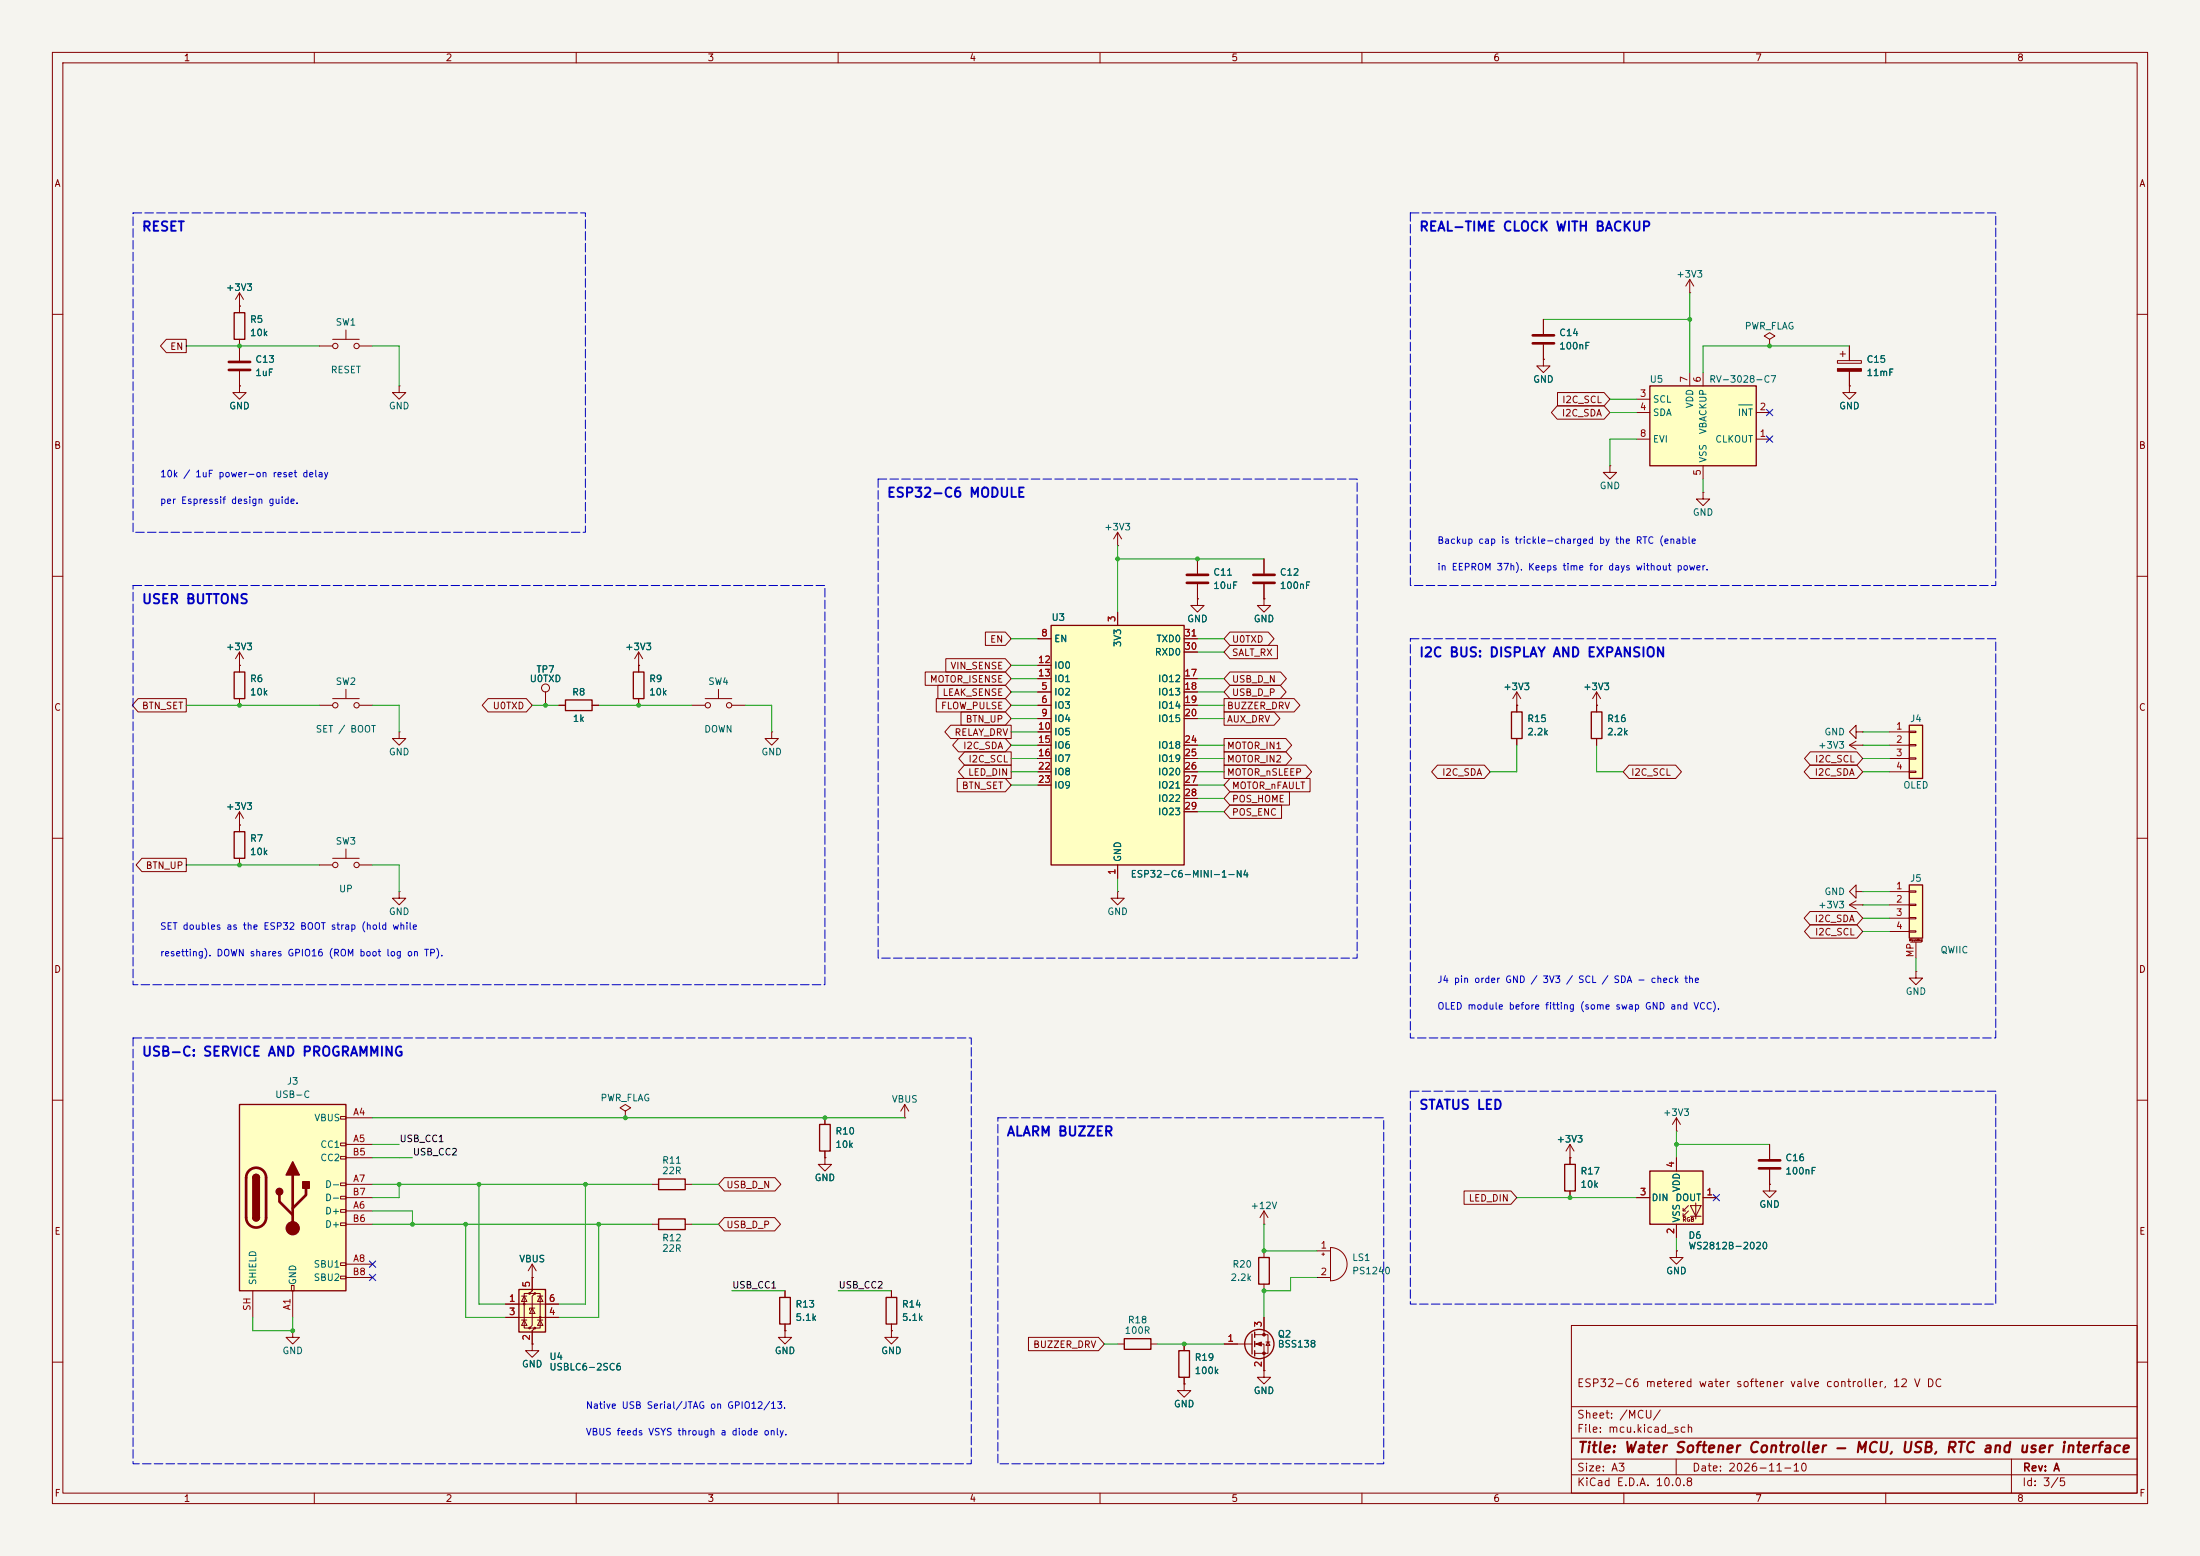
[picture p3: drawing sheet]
<svg xmlns="http://www.w3.org/2000/svg" width="420mm" height="297mm" viewBox="0 0 420 297" stroke-linecap="round" stroke-linejoin="round" font-family="sans-serif">
<path d="M0 0h420v297h-420z" fill="#f5f4ef" stroke="#f5f4ef" stroke-width=".19"/>
<g fill="none" stroke="#840000" stroke-width=".19">
<path d="M10 10h400v277h-400zM12 12h396v273h-396zM60 10v2M110 10v2M160 10v2M210 10v2M260 10v2M310 10v2M360 10v2M10 60h2M408 60h2M10 110h2"/>
<path d="M408 110h2M10 160h2M408 160h2M10 210h2M119.4 212.1l1-.6-1-.7-1 .7 1 .6v1.3M119.4 213.4h.1M408 210h2M300 253h108v32h-108zM10 260h2M300 278.5h108M300 274.5h108M300 268.5h108"/>
<path d="M320 278.5v3M384 278.5v6.5M408 260h2M60 285v2M110 285v2M160 285v2M210 285v2M260 285v2M300 281.5h108M310 285v2M360 285v2"/>
</g>
<path d="M315 73.7h20.3v15.2h-20.3z" fill="#ffffc2"/>
<path d="M315 73.7h20.3v15.2h-20.3zM107.9 133.6h5.1v2h-5.1zM120.9 128.3h2v5.1h-2zM288.5 135.9h2.1v5.1h-2.1zM303.8 135.9h2v5.1h-2zM44.7 158.8h2v5h-2zM156.5 214.6h2v5.1h-2zM125.7 232.7h5.1v2h-5.1zM298.7 222.2h2v5.1h-2zM240.3 240h2v5.1h-2z" fill="none" stroke="#840000" stroke-width=".25"/>
<g fill="none" stroke="#840000" stroke-width=".19">
<path d="M322.6 55.9h.1M322.6 53.3v2.6M322.6 53.3l-.8 1.3M322.6 53.3l.7 1.3M294.6 68.6v1.3h1.3l-1.3 1.2-1.2-1.2h1.2M294.6 68.6h.1M294.6 61v2.8M294.6 65.8v2.8M312.4 78.7h2.6M312.4 76.2h2.6M322.6 71.1v2.6M325.1 71.1v2.6"/>
<path d="M335.3 78.7h2.5M337.8 64.8l1-.7-1-.6-1 .6 1 .7v1.2M337.8 66h.1M350.8 68.8h4.5v.5h-4.5zM351.3 67.6h1M351.8 67.1v1M353.1 73.7v1.2h1.2l-1.2 1.3-1.3-1.3h1.3M353.1 73.7h.1M353.1 66v2.8M353.1 70.9v2.8M312.4 83.8h2.6M325.1 94v1.3h1.3l-1.3 1.2-1.3-1.2h1.3"/>
<path d="M325.1 94h.1M325.1 88.9v2.5M335.3 83.8h2.5M61 134.6h2.5M63.5 133.4h5.1M66 131.6v1.8M68.6 134.6h2.5M76.2 139.7v1.3h1.3l-1.3 1.2-1.3-1.2h1.3M76.2 139.7h.1M106.7 134.6h1.2M113 134.6h1.3M121.9 127h.1"/>
<path d="M121.9 124.5l-.7 1.2M121.9 124.5l.8 1.2M121.9 124.5v3.8M121.9 133.4v1.2M132.1 134.6h2.5M134.6 133.4h5.1M137.2 131.6v1.8M139.7 134.6h2.5M147.3 139.7v1.3h1.3l-1.3 1.2-1.3-1.2h1.3M147.3 139.7h.1M289.6 134.6h.1M289.6 132.1v3.8"/>
<path d="M289.6 132.1l-.8 1.3M289.6 132.1l.7 1.3M304.8 134.6h.1M304.8 132.1v3.8M304.8 132.1l-.8 1.3M304.8 132.1l.8 1.3M354.3 139.7v-1.3l-1.2 1.3 1.2 1.3v-1.3h1.3M355.6 139.7h.1M45.7 157.5h.1M45.7 154.9l-.7 1.3M45.7 154.9l.8 1.3M45.7 154.9v3.9"/>
<path d="M289.6 141v1.2M304.8 141v1.2M353.1 142.2l1.2 .8M353.1 142.2h2.5M354.3 141.5l-1.2 .7M355.6 142.2h.1M45.7 163.8v1.3M61 165.1h2.5M63.5 163.8h5.1M66 162.1v1.7M68.6 165.1h2.5M76.2 170.2v1.3h1.3l-1.3 1.2-1.3-1.2h1.3"/>
<path d="M76.2 170.2h.1M353.1 172.7l1.2 .8M353.1 172.7h2.5M354.3 170.2v-1.3l-1.2 1.3 1.2 1.3v-1.3h1.3M354.3 172l-1.2 .7M355.6 172.7h.1M355.6 170.2h.1M157.5 213.4v1.2M157.5 219.7v1.3M299.7 218.4l-.7 1.3M299.7 218.4l.8 1.3M299.7 218.4v3.8"/>
<path d="M320 215.9h.1M320 213.4l-.7 1.2M320 213.4l.8 1.2M320 213.4v2.5M124.5 233.7h1.2M130.8 233.7h1.3M157.5 221v1.2h1.2l-1.2 1.3-1.3-1.3h1.3M157.5 221h.1M241.3 233.7h.1M241.3 231.1v2.6M241.3 238.8v1.2M241.3 231.1l-.8 1.3"/>
<path d="M241.3 231.1l.8 1.3M251.5 238.8h2.5M252.3 239.4h.6M252.6 239.1v.5M254 238.1a3.2 3.2 0 0 1 3.2 3.2 3.2 3.2 0 0 1-3.2 3.2zM299.7 221h.1M299.7 227.3v1.3M320 238.8v1.2h1.3l-1.3 1.3-1.2-1.3h1.2M320 238.8h.1M149.9 254v1.3h1.2l-1.2 1.2-1.3-1.2h1.3M149.9 254h.1M241.3 245.1v1.3"/>
<path d="M251.5 243.8h2.5"/>
<circle cx="64" cy="134.6" r=".51"/>
<circle cx="68.1" cy="134.6" r=".51"/>
<circle cx="135.1" cy="134.6" r=".51"/>
<circle cx="139.2" cy="134.6" r=".51"/>
<circle cx="64" cy="165.1" r=".51"/>
<circle cx="68.1" cy="165.1" r=".51"/>
</g>
<path d="M331.9 77.3h2.6" fill="none" stroke="#006464" stroke-width=".19"/>
<path d="M350.8 70.4h4.5v.5h-4.5z" fill="#840000" stroke="#840000" stroke-width=".19"/>
<path d="M292.6 64h4.1M292.6 65.5h4.1" fill="none" stroke="#840000" stroke-width=".51"/>
<path d="M364.5 168.9h2.5v10.2h-2.5z" fill="#ffffc2"/>
<path d="M364.5 168.9h2.5v10.2h-2.5z" fill="none" stroke="#840000" stroke-width=".25"/>
<path d="M360.7 170.2h3.8M360.7 172.7h3.8M360.7 175.3h3.8M360.7 177.8h3.8M364.5 170.1h1.3v.2h-1.3zM364.5 172.6h1.3v.2h-1.3zM364.5 175.1h1.3v.3h-1.3zM364.5 177.7h1.3v.2h-1.3zM364.7 179.8h2.1M365.8 179.8v3.1" fill="none" stroke="#840000" stroke-width=".19"/>
<path d="M364.5 138.4h2.5v10.2h-2.5z" fill="#ffffc2"/>
<path d="M364.5 138.4h2.5v10.2h-2.5zM148.8 247.6h2.1v5.1h-2.1zM169.2 247.6h2v5.1h-2z" fill="none" stroke="#840000" stroke-width=".25"/>
<g fill="none" stroke="#840000" stroke-width=".19">
<path d="M360.7 139.7h3.8M364.5 139.6h1.3v.2h-1.3zM360.7 142.2h3.8M360.7 144.8h3.8M360.7 147.3h3.8M364.5 142.1h1.3v.3h-1.3zM364.5 144.7h1.3v.2h-1.3zM364.5 147.2h1.3v.2h-1.3zM365.8 185.4v1.3h1.2l-1.2 1.3-1.3-1.3h1.3M365.8 185.4h.1M337.8 218.4v2.8M337.8 226.1v1.2h1.3l-1.3 1.3-1.3-1.3h1.3"/>
<path d="M337.8 226.1h.1M337.8 223.3v2.8M149.9 246.4v1.2M149.9 252.7v1.3M170.2 254v1.3h1.2l-1.2 1.2-1.3-1.2h1.3M170.2 254h.1M170.2 246.4v1.2M170.2 252.7v1.3"/>
</g>
<path d="M335.8 221.5h4.1M335.8 223h4.1" fill="none" stroke="#840000" stroke-width=".51"/>
<path d="M315 223.5h10.1v10.2h-10.1z" fill="#ffffc2"/>
<g fill="none" stroke="#840000" stroke-width=".19">
<path d="M312.4 228.6h2.6M320 221v2.5M320 233.7v2.5M321.3 231.1h.5M321.3 232.2h.5M322.3 230.1l-1 1v-.5M322.3 231.1l-1 1.1v-.6M322.7 230.1h2l-1 2.1zM322.7 232.2h2M323.7 229.6v3.1M325.1 228.6h2.6M213.4 256.5h1.2"/>
<path d="M219.7 256.5h1.3M226.1 264.2v1.2h1.2l-1.2 1.3-1.3-1.3h1.3M226.1 264.2h.1"/>
</g>
<path d="M315 223.5h10.1v10.2h-10.1zM214.6 255.5h5.1v2.1h-5.1z" fill="none" stroke="#840000" stroke-width=".25"/>
<path d="M200.7 119.4h25.4v45.7h-25.4z" fill="#ffffc2"/>
<g fill="none" stroke="#840000" stroke-width=".25">
<path d="M44.7 59.7h2v5.1h-2zM200.7 119.4h25.4v45.7h-25.4zM44.7 128.3h2v5.1h-2zM125.7 225h5.1v2.1h-5.1zM225 257.8h2.1v5.1h-2.1zM239 254.6v3.8M239.5 254.3v1M239.5 256v1M239.5 257.8v1"/>
<circle cx="240.4" cy="256.5" r="2.79"/>
</g>
<g fill="none" stroke="#840000" stroke-width=".19">
<path d="M45.7 58.4h.1M45.7 55.9v3.8M45.7 55.9l-.7 1.3M45.7 55.9l.8 1.3M45.7 73.7v1.2h1.3l-1.3 1.3-1.3-1.3h1.3M45.7 73.7h.1M45.7 64.8v4M45.7 70.9v2.8M61 66h2.5M63.5 64.8h5.1M66 63v1.8M68.6 66h2.5"/>
<path d="M76.2 73.7v1.2h1.3l-1.3 1.3-1.3-1.3h1.3M76.2 73.7h.1M307.3 88.9v1.3h1.3l-1.3 1.2-1.2-1.2h1.2M307.3 88.9h.1M213.4 104.1h.1M213.4 101.6v2.5M213.4 116.8v2.6M213.4 101.6l-.8 1.3M213.4 101.6l.7 1.3M228.6 114.3v1.3h1.3l-1.3 1.2-1.3-1.2h1.3M228.6 114.3h.1M228.6 106.7v2.8"/>
<path d="M228.6 111.5v2.8M241.3 114.3v1.3h1.3l-1.3 1.2-1.3-1.2h1.3M241.3 114.3h.1M241.3 106.7v2.8M241.3 111.5v2.8M45.7 127h.1M45.7 124.5v3.8M45.7 133.4v1.2M45.7 124.5l-.7 1.2M45.7 124.5l.8 1.2M104.1 132.1v2.5M198.1 132.1h2.6"/>
<path d="M198.1 134.6h2.6M198.1 121.9h2.6M198.1 137.2h2.6M198.1 139.7h2.6M198.1 127h2.6M198.1 129.5h2.6M226.1 132.1h2.5M226.1 134.6h2.5M226.1 121.9h2.5M226.1 137.2h2.5M226.1 129.5h2.5M226.1 124.5h2.5"/>
<path d="M198.1 142.2h2.6M198.1 144.8h2.6M198.1 147.3h2.6M198.1 149.9h2.6M226.1 142.2h2.5M226.1 144.8h2.5M226.1 147.3h2.5M226.1 149.9h2.5M226.1 152.4h2.5M226.1 154.9h2.5M213.4 170.2v1.3h1.2l-1.2 1.2-1.3-1.2h1.3M213.4 170.2h.1"/>
<path d="M213.4 165.1v2.5M172.7 213.4h.1M172.7 210.8l-.7 1.3M172.7 210.8l.8 1.3M172.7 210.8v2.6M124.5 226.1h1.2M130.8 226.1h1.3M226.1 256.5v1.3M233.7 256.5h5.3M239.5 254.8h2.6v3.5h-2.6M239.5 256.5h1.8v5.1M241.3 251.5v3.3"/>
<path d="M241.7 256.2h.7M242.1 256.2l.3 .6h-.7zM226.1 262.9v1.3M241.3 261.6v1.3h1.3l-1.3 1.3-1.3-1.3h1.3M241.3 261.6h.1"/>
<circle cx="64" cy="66" r=".51"/>
<circle cx="68.1" cy="66" r=".51"/>
<circle cx="104.1" cy="131.3" r=".76"/>
</g>
<path d="M43.7 69.1h4.1M43.7 70.6h4.1M226.6 109.7h4M226.6 111.3h4M239.3 109.7h4M239.3 111.3h4" fill="none" stroke="#840000" stroke-width=".51"/>
<g fill="#840000" stroke="#840000" stroke-width=".19">
<path d="M239.8 256.5l1-.3v.7z"/>
<circle cx="241.3" cy="254.8" r=".25"/>
<circle cx="241.3" cy="258.3" r=".25"/>
</g>
<path d="M45.7 210.8h20.3v35.6h-20.3z" fill="#ffffc2"/>
<g fill="none" stroke="#840000" stroke-width=".19">
<path d="M65 213.1h1v.5h-1zM65 218.2h1v.5h-1zM66 213.4h5.1M66 218.4h5.1M65 220.7h1v.5h-1zM65 225.8h1v.5h-1zM65 228.3h1v.6h-1zM65 230.9h1v.5h-1zM65 233.4h1v.5h-1zM66 231.1h5.1M66 226.1h5.1M66 221h5.1"/>
<path d="M66 233.7h5.1M66 228.6h5.1M48.3 246.4v5.1M55.6 245.4h.5v1h-.5zM55.9 254v1.3h1.2l-1.2 1.2-1.3-1.2h1.3M55.9 254h.1M55.9 246.4v5.1M65 241h1v.6h-1zM65 243.6h1v.5h-1zM66 241.3h5.1M66 243.8h5.1M101.6 256.5v1.3h1.3l-1.3 1.3-1.3-1.3h1.3"/>
<path d="M101.6 256.5h.1M101.6 243.8h.1M101.6 241.3l-.8 1.3M101.6 241.3l.8 1.3M101.6 241.3v2.5"/>
</g>
<path d="M45.7 210.8h20.3v35.6h-20.3zM48.3 224.8a.64 .64 0 0 1 .6-.6 .64 .64 0 0 1 .6 .6M48.3 232.4a.64 .64 0 0 0 .6 .6 .64 .64 0 0 0 .6-.6" fill="none" stroke="#840000" stroke-width=".25"/>
<path d="M47.5 223.5a1.9 1.9 0 0 1 2.1-.5 1.9 1.9 0 0 1 1.2 1.8v7.6a1.91 1.91 0 0 1-1.9 1.9 1.91 1.91 0 0 1-1.9-1.9v-7.8l.2-.6zM53.3 228.1v1.3l2.6 2.5M55.9 224.3v10.1M58.4 226.8v1.3l-2.5 2.5" fill="none" stroke="#840000" stroke-width=".51"/>
<g fill="#840000" stroke="#840000" stroke-width=".25">
<path d="M48.3 224.8h1.2v7.6h-1.2z"/>
<path d="M48.4 224.3a.64 .64 0 0 1 .7-.1 .64 .64 0 0 1 .4 .6h-1.2z"/>
<path d="M48.3 232.4h1.2a.64 .64 0 0 1-.6 .6 .64 .64 0 0 1-.6-.6z"/>
<path d="M55.9 221.7l1.2 2.6h-2.5z"/>
<path d="M57.8 225.6h1.3v1.2h-1.3z"/>
<circle cx="53.3" cy="227.5" r=".63"/>
</g>
<circle cx="55.9" cy="234.4" r="1.27" fill="#840000" stroke="#840000" stroke-width=".19"/>
<path d="M99.1 246.1h5v8.2h-5z" fill="#ffffc2"/>
<g fill="#840000">
<circle cx="100.1" cy="248.9" r=".25"/>
<circle cx="101.1" cy="246.9" r=".25"/>
<circle cx="101.1" cy="253.5" r=".25"/>
<circle cx="102.1" cy="246.9" r=".25"/>
<circle cx="102.1" cy="253.5" r=".25"/>
<circle cx="103.1" cy="251.5" r=".25"/>
</g>
<g fill="none" stroke="#840000" stroke-width=".19">
<path d="M45.7 58.4h.1M45.7 58.4v1.3M31.7 64.8h3.9v2.5h-3.9l-1.1-1.3zM45.7 73.7h.1M45.7 64.8v4M45.7 70.9v2.8M294.6 68.6h.1M294.6 61v2.8M294.6 65.8v2.8M297.3 77.5h8.9l1.1 1.2-1.1 1.3h-8.9l-1.1-1.3zM297.3 74.9h8.9l1.1 1.3-1.1 1.3h-8.9zM353.1 73.7h.1"/>
<path d="M353.1 66v2.8M353.1 70.9v2.8M213.4 116.8v2.6M228.6 114.3h.1M228.6 106.7v2.8M228.6 111.5v2.8M241.3 114.3h.1M241.3 106.7v2.8M241.3 111.5v2.8M26.4 133.3h9.2v2.6h-9.2l-1.1-1.3zM45.7 127h.1M45.7 127v1.3"/>
<path d="M45.7 133.4v1.2M93.2 133.3h7.3l1.1 1.3-1.1 1.3h-7.3l-1.1-1.3zM104.1 132.1v2.5M106.7 134.6h1.2M113 134.6h1.3M121.9 127h.1M121.9 127v1.3M121.9 133.4v1.2M176.6 128.3h15.3l1.1 1.2-1.1 1.3h-15.3zM178.7 133.3h13.2l1.1 1.3-1.1 1.3h-13.2zM179 130.8h12.9l1.1 1.3-1.1 1.3h-12.9zM180.6 125.7h11.3l1.1 1.3-1.1 1.3h-11.3z"/>
<path d="M181.5 138.4h11.5v2.6h-11.5l-1.1-1.3zM183.5 135.9h8.4l1.1 1.3-1.1 1.2h-8.4zM188.1 120.6h3.8l1.1 1.3-1.1 1.3h-3.8zM198.1 134.6h2.6M198.1 132.1h2.6M198.1 121.9h2.6M198.1 137.2h2.6M198.1 139.7h2.6M198.1 127h2.6M198.1 129.5h2.6M226.1 134.6h2.5M226.1 132.1h2.5"/>
<path d="M226.1 121.9h2.5M226.1 137.2h2.5M226.1 129.5h2.5M226.1 124.5h2.5M233.7 135.9h9.5l1.2 1.3-1.2 1.2h-9.5zM233.7 133.3h13.3l1.2 1.3-1.2 1.3h-13.3zM234.8 123.2h9.1v2.5h-9.1l-1.1-1.2zM234.8 130.8h9.6l1.1 1.3-1.1 1.3h-9.6l-1.1-1.3zM234.8 128.3h9.7l1.1 1.2-1.1 1.3h-9.7l-1.1-1.3zM234.8 120.6h7.3l1.1 1.3-1.1 1.3h-7.3l-1.1-1.3zM289.6 134.6h.1M289.6 134.6v1.3"/>
<path d="M304.8 134.6h.1M304.8 134.6v1.3M45.7 157.5h.1M45.7 157.5v1.3M182.7 148.6h9.2l1.1 1.3-1.1 1.2h-9.2zM183 141h8.9l1.1 1.2-1.1 1.3h-8.9l-1.1-1.3zM184.1 146h8.9v2.6h-8.9l-1.1-1.3zM184.1 143.5h8.9v2.6h-8.9l-1.1-1.3zM198.1 142.2h2.6M198.1 144.8h2.6M198.1 147.3h2.6M198.1 149.9h2.6"/>
<path d="M226.1 142.2h2.5M226.1 144.8h2.5M226.1 147.3h2.5M226.1 149.9h2.5M226.1 152.4h2.5M226.1 154.9h2.5M233.7 143.5h11.8l1.1 1.3-1.1 1.3h-11.8zM233.7 141h11.8l1.1 1.2-1.1 1.3h-11.8zM233.7 146h15.6l1.1 1.3-1.1 1.3h-15.6zM234.8 148.6h15.3v2.5h-15.3l-1.1-1.2zM234.8 151.1h11.4v2.6h-11.4l-1.1-1.3zM234.8 153.7h9.9v2.5h-9.9l-1.1-1.3z"/>
<path d="M274.4 146h9l1.1 1.3-1.1 1.3h-9l-1.1-1.3zM289.6 141v1.2M304.8 141v1.2M311 146h8.9l1.1 1.3-1.1 1.3h-8.9l-1.1-1.3zM345.5 146h9l1.1 1.3-1.1 1.3h-9l-1.1-1.3zM345.6 143.5h8.9l1.1 1.3-1.1 1.3h-8.9l-1.1-1.3zM27.1 163.8h8.5v2.6h-8.5l-1.1-1.3zM45.7 163.8v1.3M213.4 165.1v2.5M345.5 174h9l1.1 1.3-1.1 1.2h-9l-1.1-1.2zM345.6 176.5h8.9l1.1 1.3-1.1 1.3h-8.9l-1.1-1.3zM157.5 213.4v1.2"/>
<path d="M157.5 219.7v1.3M337.8 218.4v2.8M138.3 232.4h9.6l1.1 1.3-1.1 1.3h-9.6l-1.1-1.3zM138.3 224.8h9.7l1.1 1.3-1.1 1.2h-9.7l-1.1-1.2zM157.5 221h.1M279.5 227.3h8.9l1.2 1.3-1.2 1.3h-8.9zM299.7 221h.1M299.7 221v1.2M299.7 227.3v1.3M312.4 228.6h2.6M320 238.8h.1M320 221v2.5"/>
<path d="M320 233.7v2.5M325.1 228.6h2.6M337.8 226.1h.1M337.8 223.3v2.8M96.5 248.9h10.2M96.5 251.5h10.2M99.6 252h1M99.6 247.4h1M100.1 247.4l.5 1h-1zM100.1 252l.5 1h-1zM101.1 246.9h-1v6.6h1M101.6 243.8v2.6l-.5 .5h1l-.5 .5v5.6l-.5 .5h1l-.5 .5v2.5"/>
<path d="M101.6 249.7l.5 1h-1zM101.6 243.8h.1M101.6 256.5h.1M102.1 249.7h-1v.4M102.1 246.9h1v6.6h-1M102.6 252h1M102.6 247.4h1M103.1 247.4l.5 1h-1zM103.1 252l.5 1h-1zM149.9 254h.1M149.9 246.4v1.2M149.9 252.7v1.3"/>
<path d="M170.2 254h.1M170.2 246.4v1.2M170.2 252.7v1.3M196.3 255.3h13.4l1.1 1.2-1.1 1.3h-13.4zM226.1 256.5v1.3M233.7 256.5h2.5M241.3 251.5v2.5M241.3 259.1v2.5M226.1 264.2h.1M226.1 262.9v1.3M241.3 261.6h.1"/>
</g>
<path d="M99.1 246.1h5v8.2h-5z" fill="none" stroke="#840000" stroke-width=".25"/>
<g fill="none" stroke="#009600" stroke-width=".19">
<path d="M322.6 55.9v15.2M35.6 66h25.4M71.1 66h5.1v7.7M294.6 61h28M307.3 78.7h5.1M307.3 76.2h5.1M353.1 66h-28v5.1M312.4 83.8h-5.1v5.1M325.1 91.4v2.6M213.4 104.1v12.7M213.4 106.7h27.9M35.6 134.6h25.4"/>
<path d="M71.1 134.6h5.1v5.1M101.6 134.6h5.1M114.3 134.6h17.8M142.2 134.6h5.1v5.1M193 134.6h5.1M193 129.5h5.1M193 121.9h5.1M193 139.7h5.1M193 137.2h5.1M193 127h5.1M193 132.1h5.1M228.6 134.6h5.1"/>
<path d="M228.6 124.5h5.1M228.6 129.5h5.1M228.6 121.9h5.1M228.6 137.2h5.1M228.6 132.1h5.1M355.6 139.7h5.1M193 149.9h5.1M193 144.8h5.1M193 142.2h5.1M193 147.3h5.1M228.6 149.9h5.1M228.6 144.8h5.1"/>
<path d="M228.6 142.2h5.1M228.6 147.3h5.1M228.6 154.9h5.1M228.6 152.4h5.1M289.6 142.2v5.1h-5.1M304.8 142.2v5.1h5.1M355.6 144.8h5.1M355.6 142.2h5.1M355.6 147.3h5.1M35.6 165.1h25.4M71.1 165.1h5.1v5.1M213.4 167.6v2.6"/>
<path d="M355.6 172.7h5.1M355.6 170.2h5.1M355.6 175.3h5.1M355.6 177.8h5.1M365.8 182.9v2.5M71.1 213.4h101.6M71.1 218.4h5.1M320 218.4h17.8M320 215.9v5.1M71.1 233.7h53.4M71.1 231.1h7.6v2.6M71.1 226.1h53.4"/>
<path d="M71.1 221h7.6M76.2 226.1v2.5h-5.1M88.9 233.7v17.8h7.6M91.4 226.1v22.8h5.1M111.8 226.1v22.8h-5.1M114.3 233.7v17.8h-7.6M132.1 233.7h5.1M132.1 226.1h5.1M241.3 233.7v5.1h10.2M289.6 228.6h22.8M320 236.2v2.6M48.3 251.5v2.5h7.6v-2.5"/>
<path d="M139.7 246.4h10.2M160 246.4h10.2M210.8 256.5h2.6M221 256.5h12.7M251.5 243.8h-5.1v2.6h-5.1v5.1"/>
</g>
<path d="M337.2 78.1l1.2 1.2M338.4 78.1l-1.2 1.2M337.2 83.2l1.2 1.2M338.4 83.2l-1.2 1.2M327.1 228l1.2 1.2M328.3 228l-1.2 1.2M70.5 240.7l1.2 1.2M70.5 243.2l1.2 1.2M71.7 240.7l-1.2 1.2M71.7 243.2l-1.2 1.2" fill="none" stroke="#000084" stroke-width=".19"/>
<path d="M25.4 40.6h86.4v61h-86.4zM269.2 40.6h111.8v71.2h-111.8zM167.6 91.4h91.5v91.5h-91.5zM25.4 111.8h132.1v76.2h-132.1zM269.2 121.9h111.8v76.2h-111.8zM25.4 198.1h160v81.3h-160zM190.5 213.4h73.7v66h-73.7zM269.2 208.3h111.8v40.6h-111.8z" fill="none" stroke="#0000c2" stroke-width=".19" stroke-dasharray="1.6 .6"/>
<g fill="#009600">
<circle cx="45.7" cy="165.1" r=".46"/>
<circle cx="104.1" cy="134.6" r=".46"/>
<circle cx="121.9" cy="134.6" r=".46"/>
<circle cx="114.3" cy="233.7" r=".46"/>
<circle cx="157.5" cy="213.4" r=".46"/>
<circle cx="226.1" cy="256.5" r=".46"/>
<circle cx="119.4" cy="213.4" r=".46"/>
<circle cx="111.8" cy="226.1" r=".46"/>
<circle cx="55.9" cy="254" r=".46"/>
<circle cx="76.2" cy="226.1" r=".46"/>
<circle cx="78.7" cy="233.7" r=".46"/>
<circle cx="91.4" cy="226.1" r=".46"/>
<circle cx="88.9" cy="233.7" r=".46"/>
<circle cx="45.7" cy="66" r=".46"/>
<circle cx="45.7" cy="134.6" r=".46"/>
<circle cx="213.4" cy="106.7" r=".46"/>
<circle cx="228.6" cy="106.7" r=".46"/>
<circle cx="320" cy="218.4" r=".46"/>
<circle cx="299.7" cy="228.6" r=".46"/>
<circle cx="241.3" cy="246.4" r=".46"/>
<circle cx="241.3" cy="238.8" r=".46"/>
<circle cx="337.8" cy="66" r=".46"/>
<circle cx="322.6" cy="61" r=".46"/>
</g>
<text font-size="2" fill="#840000" x="301" y="277.8">Title: Water Softener Controller - MCU, USB, RTC and user interface</text>
<g font-size="1.8" fill="#0000c2">
<text x="27" y="44.6">RESET</text>
<text x="270.8" y="44.6">REAL-TIME CLOCK WITH BACKUP</text>
<text x="169.2" y="95.4">ESP32-C6 MODULE</text>
<text x="27" y="115.7">USER BUTTONS</text>
<text x="270.8" y="125.9">I2C BUS: DISPLAY AND EXPANSION</text>
<text x="27" y="202.1">USB-C: SERVICE AND PROGRAMMING</text>
<text x="270.8" y="212.2">STATUS LED</text>
<text x="192.1" y="217.3">ALARM BUZZER</text>
</g>
<g font-size="1.5" fill="#840000">
<text x="300.9" y="265.1">ESP32-C6 metered water softener valve controller, 12 V DC</text>
<text x="300.9" y="273.8">File: mcu.kicad_sch</text>
<text x="300.9" y="271.1">Sheet: /MCU/</text>
<text x="300.9" y="281.2">Size: A3</text>
<text x="322.9" y="281.2">Date: 2026-11-10</text>
<text x="386" y="281.2">Rev: A</text>
<text x="300.9" y="284">KiCad E.D.A. 10.0.8</text>
<text x="385.9" y="284">Id: 3/5</text>
</g>
<g font-size="1.3" fill="#840000">
<text x="35" y="12">1</text>
<text x="85" y="12">2</text>
<text x="135" y="12">3</text>
<text x="185" y="12">4</text>
<text x="235" y="12">5</text>
<text x="285" y="12">6</text>
<text x="335" y="12">7</text>
<text x="385" y="12">8</text>
<text x="10.3" y="36">A</text>
<text x="408.3" y="36">A</text>
<text x="32.4" y="67.1">EN</text>
<text x="298.1" y="77.3">I2C_SCL</text>
<text x="298.1" y="79.8">I2C_SDA</text>
<text x="10.2" y="86">B</text>
<text x="408.2" y="86">B</text>
<text x="188.9" y="123">EN</text>
<text x="235.1" y="125.5">SALT_RX</text>
<text x="235.1" y="123">U0TXD</text>
<text x="177.4" y="130.6">MOTOR_ISENSE</text>
<text x="181.3" y="128.1">VIN_SENSE</text>
<text x="235.1" y="130.6">USB_D_N</text>
<text x="10.2" y="136">C</text>
<text x="27" y="135.7">BTN_SET</text>
<text x="94" y="135.7">U0TXD</text>
<text x="179.5" y="135.7">FLOW_PULSE</text>
<text x="179.8" y="133.1">LEAK_SENSE</text>
<text x="234.1" y="135.7">BUZZER_DRV</text>
<text x="235.1" y="133.1">USB_D_P</text>
<text x="408.2" y="136">C</text>
<text x="182.1" y="140.8">RELAY_DRV</text>
<text x="183.8" y="143.3">I2C_SDA</text>
<text x="184.2" y="138.2">BTN_UP</text>
<text x="234.1" y="138.2">AUX_DRV</text>
<text x="234.1" y="143.3">MOTOR_IN1</text>
<text x="184.7" y="148.4">LED_DIN</text>
<text x="184.8" y="145.8">I2C_SCL</text>
<text x="234.1" y="145.8">MOTOR_IN2</text>
<text x="234.1" y="148.4">MOTOR_nSLEEP</text>
<text x="275.2" y="148.4">I2C_SDA</text>
<text x="311.3" y="148.4">I2C_SCL</text>
<text x="346.3" y="148.4">I2C_SDA</text>
<text x="346.4" y="145.8">I2C_SCL</text>
<text x="183.5" y="150.9">BTN_SET</text>
<text x="235.1" y="150.9">MOTOR_nFAULT</text>
<text x="235.1" y="153.5">POS_HOME</text>
<text x="235.1" y="156">POS_ENC</text>
<text x="27.7" y="166.2">BTN_UP</text>
<text x="346.3" y="176.3">I2C_SDA</text>
<text x="346.4" y="178.9">I2C_SCL</text>
<text x="10.2" y="186">D</text>
<text x="408.2" y="186">D</text>
<text x="138.6" y="227.1">USB_D_N</text>
<text x="280.3" y="229.7">LED_DIN</text>
<text x="10.3" y="236">E</text>
<text x="138.6" y="234.7">USB_D_P</text>
<text x="408.3" y="236">E</text>
<text x="197.1" y="257.6">BUZZER_DRV</text>
<text x="10.3" y="286">F</text>
<text x="35" y="287">1</text>
<text x="85" y="287">2</text>
<text x="135" y="287">3</text>
<text x="185" y="287">4</text>
<text x="235" y="287">5</text>
<text x="285" y="287">6</text>
<text x="335" y="287">7</text>
<text x="385" y="287">8</text>
<text x="408.3" y="286">F</text>
</g>
<g font-size="1.3" fill="#006464">
<text x="319.9" y="53.3">+3V3</text>
<text x="43.1" y="55.8">+3V3</text>
<text x="47.6" y="61.9">R5</text>
<text x="47.6" y="64.5">10k</text>
<text x="64" y="62.5">SW1</text>
<text x="297.6" y="64.5">C14</text>
<text x="333" y="63.2">PWR_FLAG</text>
<text x="48.6" y="69.5">C13</text>
<text x="63" y="71.6">RESET</text>
<text x="297.6" y="67">100nF</text>
<text x="356.2" y="69.5">C15</text>
<text x="48.6" y="72.1">1uF</text>
<text x="292.6" y="73.4">GND</text>
<text x="314.8" y="73.4">U5</text>
<text x="315.4" y="77.2">SCL</text>
<text x="326.2" y="73.4">RV-3028-C7</text>
<text x="356.2" y="72.1">11mF</text>
<text x="43.7" y="78.4">GND</text>
<text x="74.1" y="78.4">GND</text>
<text x="315.4" y="79.7">SDA</text>
<text x="323.5" y="78" transform="rotate(-90 323.5 78)">VDD</text>
<text x="326.1" y="83" transform="rotate(-90 326.1 83)">VBACKUP</text>
<text x="331.6" y="79.7">INT</text>
<text x="351" y="78.4">GND</text>
<text x="315.4" y="84.8">EVI</text>
<text x="326.1" y="88.4" transform="rotate(-90 326.1 88.4)">VSS</text>
<text x="327.3" y="84.8">CLKOUT</text>
<text x="305.3" y="93.7">GND</text>
<text x="210.7" y="101.5">+3V3</text>
<text x="323.1" y="98.8">GND</text>
<text x="231.5" y="110.2">C11</text>
<text x="231.5" y="112.7">10uF</text>
<text x="244.2" y="110.2">C12</text>
<text x="244.2" y="112.7">100nF</text>
<text x="200.6" y="118.8">U3</text>
<text x="226.5" y="119.1">GND</text>
<text x="239.2" y="119.1">GND</text>
<text x="43.1" y="124.4">+3V3</text>
<text x="119.3" y="124.4">+3V3</text>
<text x="201.1" y="122.9">EN</text>
<text x="214.3" y="123.6" transform="rotate(-90 214.3 123.6)">3V3</text>
<text x="220.4" y="125.4">RXD0</text>
<text x="220.7" y="122.9">TXD0</text>
<text x="47.6" y="130.5">R6</text>
<text x="64" y="131">SW2</text>
<text x="101" y="130.5">U0TXD</text>
<text x="102.3" y="128.7">TP7</text>
<text x="123.8" y="130.5">R9</text>
<text x="135.1" y="131">SW4</text>
<text x="201.1" y="128">IO0</text>
<text x="201.1" y="130.5">IO1</text>
<text x="221" y="130.5">IO12</text>
<text x="47.6" y="133">10k</text>
<text x="109.1" y="133.1">R8</text>
<text x="123.8" y="133">10k</text>
<text x="201.1" y="133">IO2</text>
<text x="201.1" y="135.6">IO3</text>
<text x="221" y="133">IO13</text>
<text x="221" y="135.6">IO14</text>
<text x="286.9" y="132">+3V3</text>
<text x="302.1" y="132">+3V3</text>
<text x="60.2" y="140.1">SET / BOOT</text>
<text x="109.2" y="138.1">1k</text>
<text x="134.3" y="140.1">DOWN</text>
<text x="201.1" y="138.1">IO4</text>
<text x="201.1" y="140.7">IO5</text>
<text x="201.1" y="143.2">IO6</text>
<text x="221" y="138.1">IO15</text>
<text x="221" y="143.2">IO18</text>
<text x="291.5" y="138.1">R15</text>
<text x="291.5" y="140.7">2.2k</text>
<text x="306.7" y="138.1">R16</text>
<text x="306.7" y="140.7">2.2k</text>
<text x="347" y="143.2">+3V3</text>
<text x="348.2" y="140.7">GND</text>
<text x="364.5" y="138.1">J4</text>
<text x="74.1" y="144.5">GND</text>
<text x="145.3" y="144.5">GND</text>
<text x="201.1" y="145.7">IO7</text>
<text x="201.1" y="148.3">IO8</text>
<text x="221" y="145.7">IO19</text>
<text x="221" y="148.3">IO20</text>
<text x="43.1" y="154.9">+3V3</text>
<text x="201.1" y="150.8">IO9</text>
<text x="221" y="150.8">IO21</text>
<text x="221" y="153.4">IO22</text>
<text x="221" y="155.9">IO23</text>
<text x="363.2" y="150.8">OLED</text>
<text x="47.6" y="161">R7</text>
<text x="64" y="161.5">SW3</text>
<text x="47.6" y="163.5">10k</text>
<text x="214.3" y="164.6" transform="rotate(-90 214.3 164.6)">GND</text>
<text x="215.7" y="167.8">ESP32-C6-MINI-1-N4</text>
<text x="64.6" y="170.6">UP</text>
<text x="347" y="173.7">+3V3</text>
<text x="348.2" y="171.1">GND</text>
<text x="364.5" y="168.6">J5</text>
<text x="74.1" y="175">GND</text>
<text x="211.3" y="175">GND</text>
<text x="370.3" y="182.3">QWIIC</text>
<text x="363.7" y="190.2">GND</text>
<text x="52.4" y="209.9">USB-C</text>
<text x="54.7" y="207.3">J3</text>
<text x="59.9" y="214.3">VBUS</text>
<text x="114.5" y="210.5">PWR_FLAG</text>
<text x="170.1" y="210.8">VBUS</text>
<text x="317.4" y="213.3">+3V3</text>
<text x="61" y="219.4">CC1</text>
<text x="61" y="221.9">CC2</text>
<text x="159.4" y="216.9">R10</text>
<text x="159.4" y="219.4">10k</text>
<text x="297.1" y="218.4">+3V3</text>
<text x="340.7" y="221.9">C16</text>
<text x="62" y="227">D-</text>
<text x="126.3" y="222.4">R11</text>
<text x="126.3" y="224.4">22R</text>
<text x="155.4" y="225.8">GND</text>
<text x="301.6" y="224.5">R17</text>
<text x="301.6" y="227">10k</text>
<text x="321" y="227.6" transform="rotate(-90 321 227.6)">VDD</text>
<text x="340.7" y="224.5">100nF</text>
<text x="62" y="232.1">D+</text>
<text x="62" y="229.6">D-</text>
<text x="238.6" y="231.1">+12V</text>
<text x="315.2" y="229.6">DIN</text>
<text x="319.7" y="229.6">DOUT</text>
<text x="321" y="233.5" transform="rotate(-90 321 233.5)">VSS</text>
<text x="335.8" y="230.8">GND</text>
<text x="62" y="234.6">D+</text>
<text x="126.3" y="237.2">R12</text>
<text x="126.3" y="239.2">22R</text>
<text x="322.2" y="236.8">D6</text>
<text x="322.2" y="238.8">WS2812B-2020</text>
<text x="49.2" y="245.4" transform="rotate(-90 49.2 245.4)">SHIELD</text>
<text x="56.8" y="245.4" transform="rotate(-90 56.8 245.4)">GND</text>
<text x="59.8" y="242.3">SBU1</text>
<text x="59.8" y="244.8">SBU2</text>
<text x="99" y="241.2">VBUS</text>
<text x="234.8" y="244.8">2.2k</text>
<text x="235.2" y="242.3">R20</text>
<text x="258" y="241">LS1</text>
<text x="258" y="243.5">PS1240</text>
<text x="318" y="243.5">GND</text>
<text x="151.8" y="249.9">R13</text>
<text x="172.1" y="249.9">R14</text>
<text x="151.8" y="252.4">5.1k</text>
<text x="172.1" y="252.4">5.1k</text>
<text x="214.6" y="254.9">100R</text>
<text x="215.2" y="252.9">R18</text>
<text x="243.8" y="255.6">Q2</text>
<text x="243.8" y="257.5">BSS138</text>
<text x="53.8" y="258.8">GND</text>
<text x="99.5" y="261.3">GND</text>
<text x="104.8" y="259.9">U4</text>
<text x="104.8" y="261.9">USBLC6-2SC6</text>
<text x="147.8" y="258.8">GND</text>
<text x="168.1" y="258.8">GND</text>
<text x="228" y="260">R19</text>
<text x="228" y="262.6">100k</text>
<text x="224" y="268.9">GND</text>
<text x="239.2" y="266.4">GND</text>
</g>
<g font-size="1.3" fill="#a90000">
<text x="313" y="76.1">3</text>
<text x="322.4" y="73.1" transform="rotate(-90 322.4 73.1)">7</text>
<text x="325" y="73.1" transform="rotate(-90 325 73.1)">6</text>
<text x="313" y="78.6">4</text>
<text x="313" y="83.7">8</text>
<text x="335.8" y="83.7">1</text>
<text x="335.8" y="78.6">2</text>
<text x="325" y="90.9" transform="rotate(-90 325 90.9)">5</text>
<text x="213.2" y="118.8" transform="rotate(-90 213.2 118.8)">3</text>
<text x="198.7" y="121.8">8</text>
<text x="226" y="124.3">30</text>
<text x="226" y="121.8">31</text>
<text x="198.1" y="126.9">12</text>
<text x="198.1" y="129.4">13</text>
<text x="198.7" y="131.9">5</text>
<text x="226" y="129.4">17</text>
<text x="226" y="131.9">18</text>
<text x="198.7" y="134.5">6</text>
<text x="198.7" y="137">9</text>
<text x="226" y="134.5">19</text>
<text x="226" y="137">20</text>
<text x="198.1" y="139.6">10</text>
<text x="198.1" y="142.1">15</text>
<text x="226" y="142.1">24</text>
<text x="361.9" y="139.6">1</text>
<text x="361.9" y="142.1">2</text>
<text x="198.1" y="144.6">16</text>
<text x="198.1" y="147.2">22</text>
<text x="198.1" y="149.7">23</text>
<text x="226" y="144.6">25</text>
<text x="226" y="147.2">26</text>
<text x="226" y="149.7">27</text>
<text x="361.9" y="144.6">3</text>
<text x="361.9" y="147.2">4</text>
<text x="226" y="152.3">28</text>
<text x="226" y="154.8">29</text>
<text x="213.2" y="167.1" transform="rotate(-90 213.2 167.1)">1</text>
<text x="361.9" y="170">1</text>
<text x="361.9" y="172.6">2</text>
<text x="361.9" y="175.1">3</text>
<text x="361.9" y="177.7">4</text>
<text x="365.6" y="182.8" transform="rotate(-90 365.6 182.8)">MP</text>
<text x="67.3" y="213.2">A4</text>
<text x="67.2" y="220.8">B5</text>
<text x="67.3" y="218.3">A5</text>
<text x="67.3" y="225.9">A7</text>
<text x="319.9" y="223" transform="rotate(-90 319.9 223)">4</text>
<text x="67.2" y="233.5">B6</text>
<text x="67.2" y="228.5">B7</text>
<text x="67.3" y="231">A6</text>
<text x="313" y="228.5">3</text>
<text x="325.7" y="228.5">1</text>
<text x="252" y="238.6">1</text>
<text x="319.9" y="235.7" transform="rotate(-90 319.9 235.7)">2</text>
<text x="67.2" y="243.7">B8</text>
<text x="67.3" y="241.2">A8</text>
<text x="101.5" y="245.8" transform="rotate(-90 101.5 245.8)">5</text>
<text x="252" y="243.7">2</text>
<text x="48.1" y="250.3" transform="rotate(-90 48.1 250.3)">SH</text>
<text x="55.7" y="250.2" transform="rotate(-90 55.7 250.2)">A1</text>
<text x="97.1" y="248.8">1</text>
<text x="97.1" y="251.3">3</text>
<text x="104.7" y="251.3">4</text>
<text x="104.7" y="248.8">6</text>
<text x="101.5" y="256" transform="rotate(-90 101.5 256)">2</text>
<text x="234.2" y="256.4">1</text>
<text x="241.2" y="253.5" transform="rotate(-90 241.2 253.5)">3</text>
<text x="241.2" y="261.1" transform="rotate(-90 241.2 261.1)">2</text>
</g>
<g font-size="1.3" fill="#0000c2">
<text x="30.5" y="91.4">10k / 1uF power-on reset delay</text>
<text x="30.5" y="96.5">per Espressif design guide.</text>
<text x="274.3" y="104.1">Backup cap is trickle-charged by the RTC (enable</text>
<text x="274.3" y="109.2">in EEPROM 37h). Keeps time for days without power.</text>
<text x="30.5" y="177.8">SET doubles as the ESP32 BOOT strap (hold while</text>
<text x="30.5" y="182.9">resetting). DOWN shares GPIO16 (ROM boot log on TP).</text>
<text x="274.3" y="187.9">J4 pin order GND / 3V3 / SCL / SDA - check the</text>
<text x="274.3" y="193">OLED module before fitting (some swap GND and VCC).</text>
<text x="111.7" y="269.2">Native USB Serial/JTAG on GPIO12/13.</text>
<text x="111.7" y="274.3">VBUS feeds VSYS through a diode only.</text>
</g>
<g font-size="1.3" fill="#0f0f0f">
<text x="76.2" y="218.3">USB_CC1</text>
<text x="78.7" y="220.9">USB_CC2</text>
<text x="139.7" y="246.3">USB_CC1</text>
<text x="160" y="246.3">USB_CC2</text>
</g>
<text font-size=".8" fill="#840000" x="321.1" y="233.4">RGB</text>
<text font-size=".4" fill="#840000" x="364.4" y="179.7">Mounting</text>
</svg>
